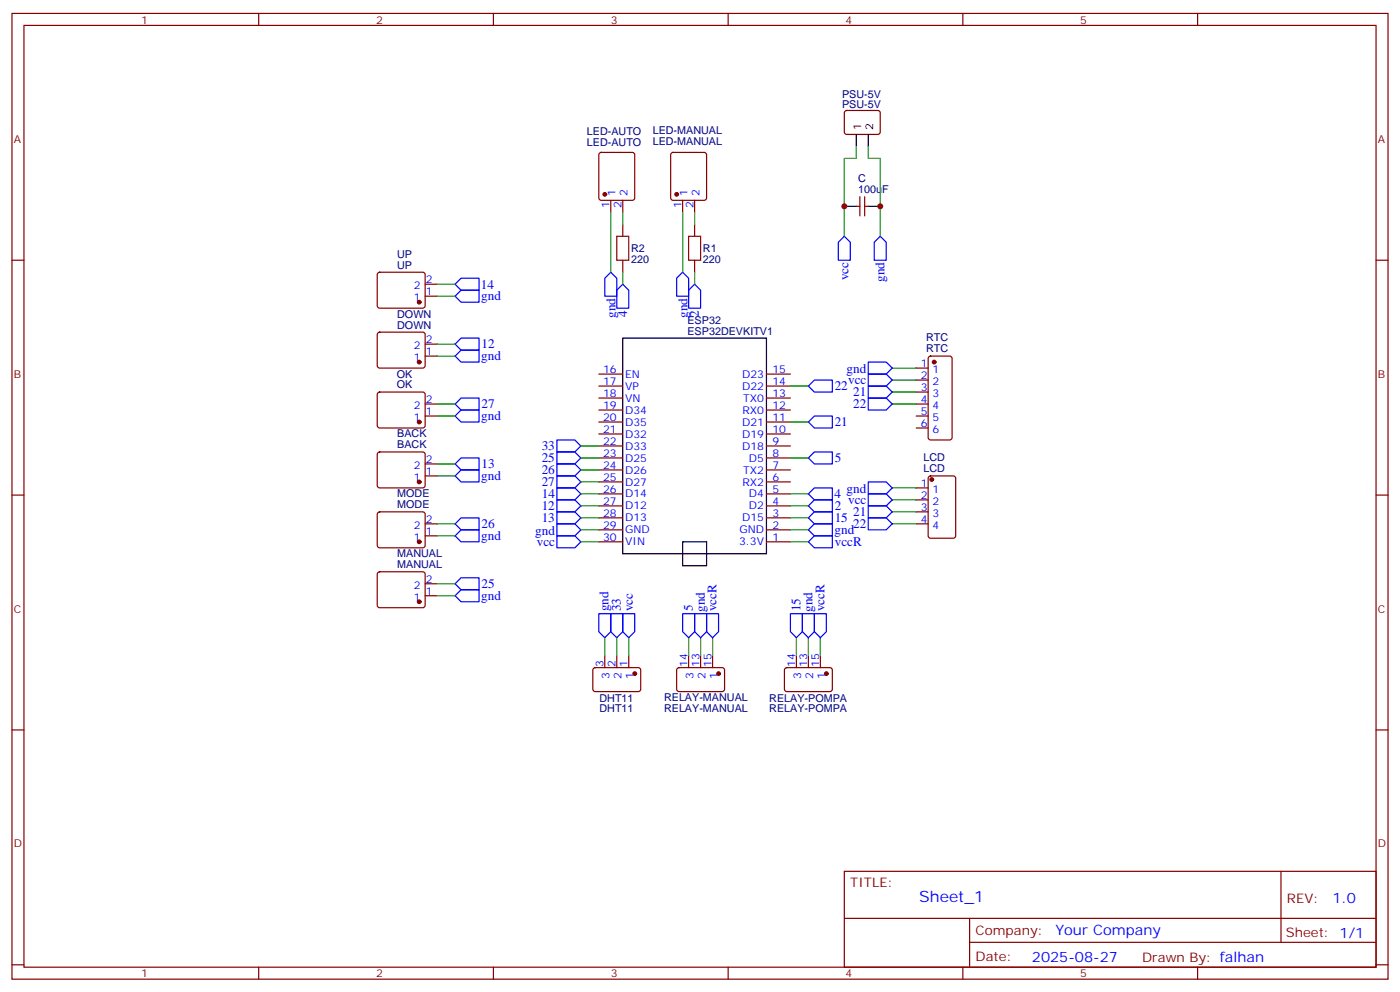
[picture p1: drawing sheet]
<svg xmlns="http://www.w3.org/2000/svg" width="412mm" height="292mm" viewBox="0 0 412 292" stroke-linecap="round" stroke-linejoin="round" font-family="sans-serif">
<g fill="none" stroke="#870000" stroke-width=".35">
<path d="M3.5 4h405.4v284.3h-405.4zM7.1 7.5h398.2v277.3h-398.2zM76.2 4v3.5M145.3 4v3.5M214.5 4v3.5M283.6 4v3.5M352.8 4v3.5M248.9 32.7l.5-.2 9.5 .1 .4 .6-.1 6-.6 .4-9.5-.1-.4-.6v-5.7zM176.6 45.1l.5-.2h9.2l.5 .2 .2 .5v12.7l-.3 .5-.4 .2h-9.2l-.5-.2-.2-.5v-12.7zM179.9 59v3.5M183.4 59v3.5M197.8 45.1l.5-.2h9.1l.5 .2 .2 .5v12.7l-.2 .5-.5 .2h-9.1l-.5-.2-.2-.5v-12.7z"/>
<path d="M201.1 59v3.5M204.6 59v3.5M253.3 57.9v5.7M254.7 57.9v5.7M3.5 76.6h3.6M183.4 66v3.6M183.4 76.6v3.6M204.6 66v3.6M204.6 76.6v3.6M252.2 60.7h1.1M254.7 60.7h1.1M405.3 76.6h3.6"/>
<path d="M111.4 80.4l.4-.2h12.7l.5 .2 .2 .5v9.4l-.7 .4h-12.9l-.5-.7v-9.1zM111.4 98l.4-.2h12.7l.5 .2 .2 .5v9.4l-.7 .5-12.9-.1-.5-.6v-9.2zM125.2 87.2h3.6M125.2 83.7h3.6M111.4 115.6l.4-.2h12.7l.5 .2 .2 .5v9.5l-.7 .4-12.9-.1-.5-.6v-9.2zM125.2 119h3.6M125.2 104.8h3.6M125.2 101.3h3.6M176.4 117.2h7M176.4 113.7h7M176.4 110.1h7M225.8 117.2h7"/>
<path d="M225.8 113.7h7M225.8 110.1h7M269.9 108.4h3.5M269.9 111.9h3.5M269.9 115.4h3.5M269.9 119h3.5M273.6 105.1l.5-.3h5.7l.6 .5 .1 23.5-.5 .7h-5.9l-.6-.4-.1-23.5zM111.4 133.3l.4-.2h12.7l.5 .2 .2 .5v9.4l-.7 .5-12.9-.1-.5-.7v-9.1zM125.2 122.5h3.6M125.2 136.6h3.6M176.4 138.4h7M176.4 134.8h7"/>
<path d="M176.4 131.3h7M176.4 127.8h7M176.4 124.2h7M176.4 120.7h7M225.8 138.4h7M225.8 134.8h7M225.8 131.3h7M225.8 127.8h7M225.8 124.2h7M225.8 120.7h7M269.9 122.5h3.5M269.9 126h3.5"/>
<path d="M3.5 145.8h3.6M111.4 150.9l.4-.2h12.7l.5 .2 .2 .5v9.5l-.7 .4-12.9-.1-.5-.6v-9.2zM125.2 154.2h3.6M125.2 157.8h3.6M125.2 140.1h3.6M176.4 159.5h7M176.4 156h7M176.4 152.5h7M176.4 148.9h7M176.4 145.4h7M176.4 141.9h7M225.8 159.5h7"/>
<path d="M225.8 156h7M225.8 152.5h7M225.8 148.9h7M225.8 145.4h7M225.8 141.9h7M269.9 143.7h3.5M269.9 147.2h3.5M269.9 150.7h3.5M269.9 154.2h3.5M273.6 140.3l.5-.2h6.7l.7 .5v17.2l-.4 .6-7 .1-.6-.5-.1-17.2zM405.3 145.8h3.6M111.4 168.6l.4-.3h12.7l.5 .3 .2 .5v9.4l-.7 .4h-12.9l-.5-.7v-9.1z"/>
<path d="M125.2 175.4h3.6M125.2 171.9h3.6M174.9 196.8l.4-.2h13l.4 .7v5.9l-.7 .4h-12.9l-.5-.7v-5.6zM178.2 193v3.6M181.7 193v3.6M185.2 193v3.6M199.6 196.8l.4-.2h13l.4 .7v5.9l-.7 .4h-12.9l-.5-.7v-5.6zM202.8 193v3.6M206.4 193v3.6M209.9 193v3.6M231.3 196.8l.5-.2h12.9l.5 .7-.1 5.9-.6 .4h-13l-.4-.7v-5.6zM234.6 193v3.6"/>
<path d="M238.1 193v3.6M241.7 193v3.6M3.5 214.9h3.6M405.3 214.9h3.6M248.7 256.5h156.6v28.3h-156.6zM377.3 256.6v20.8M248.7 270.4h156.5M285.6 277.4h119.6M285.6 270.4v14.1M3.5 284.1h3.6M76.2 284.8v3.5M145.3 284.8v3.5"/>
<path d="M214.5 284.8v3.5M283.6 284.8v3.5M352.8 284.8v3.5M405.3 284.1h3.6"/>
</g>
<path d="M252.2 39.6v3.5M255.8 39.6v3.5M248.7 60.7h3.5M255.8 60.7h3.5M183.4 99.6h42.4v63.5h-42.4zM201.1 159.5h7v7.1h-7z" fill="none" stroke="#000" stroke-width=".35"/>
<g fill="#870000" stroke="#870000" stroke-width=".35">
<circle cx="275.2" cy="106.6" r=".53"/>
<circle cx="187" cy="198.3" r=".53"/>
<circle cx="274.5" cy="141.2" r=".53"/>
<circle cx="123.5" cy="89" r=".53"/>
<circle cx="123.5" cy="124.2" r=".53"/>
<circle cx="123.5" cy="159.5" r=".53"/>
<circle cx="178.2" cy="57.2" r=".53"/>
<circle cx="123.5" cy="106.6" r=".53"/>
<circle cx="123.5" cy="141.9" r=".53"/>
<circle cx="123.5" cy="177.2" r=".53"/>
<circle cx="199.3" cy="57.2" r=".53"/>
<circle cx="243.4" cy="198.3" r=".53"/>
<circle cx="211.7" cy="198.3" r=".53"/>
</g>
<g fill="none" stroke="#00f" stroke-width=".35">
<path d="M248.7 69.6l1.8 1.7v5.3h-3.6v-5.3zM259.3 69.6l1.8 1.7v5.3h-3.6v-5.3zM134.1 83.7l1.7-1.8h5.3v3.5h-5.3zM134.1 87.2l1.7-1.8h5.3v3.6h-5.3zM135.8 99.6h5.3v3.5h-5.3l-1.7-1.8zM179.9 80.2l1.8 1.7v5.3h-3.5v-5.3zM183.4 83.7l1.8 1.7v5.3h-3.5v-5.3zM201.1 80.2l1.7 1.7v5.3h-3.5v-5.3zM204.6 83.7l1.8 1.7v5.3h-3.6v-5.3zM134.1 104.8l1.7-1.7h5.3v3.5h-5.3zM135.8 117.2h5.3v3.5h-5.3l-1.7-1.7zM238.1 113.7l1.8-1.8h5.3v3.5h-5.3z"/>
<path d="M255.8 113.7h5.3l1.7 1.7-1.7 1.8h-5.3zM255.8 117.2h5.3l1.7 1.8-1.7 1.7h-5.3zM255.8 106.6h5.3l1.7 1.8-1.7 1.7h-5.3zM255.8 110.1h5.3l1.7 1.8-1.7 1.8h-5.3zM134.1 136.6l1.7-1.8h5.3v3.6h-5.3zM134.1 122.5l1.7-1.8h5.3v3.5h-5.3zM164 133.1h5.3l1.8 1.7-1.8 1.8h-5.3zM164 136.6h5.3l1.8 1.8-1.8 1.7h-5.3zM164 129.5h5.3l1.8 1.8-1.8 1.8h-5.3zM238.1 124.2l1.8-1.7h5.3v3.5h-5.3zM238.1 134.8l1.8-1.7h5.3v3.5h-5.3zM134.1 154.2l1.7-1.7h5.3v3.5h-5.3z"/>
<path d="M134.1 140.1l1.7-1.7h5.3v3.5h-5.3zM134.1 157.8l1.7-1.8h5.3v3.5h-5.3zM164 150.7h5.3l1.8 1.8-1.8 1.7h-5.3zM164 140.1h5.3l1.8 1.8-1.8 1.8h-5.3zM164 147.2h5.3l1.8 1.7-1.8 1.8h-5.3zM164 143.7h5.3l1.8 1.7-1.8 1.8h-5.3zM164 154.2h5.3l1.8 1.8-1.8 1.8h-5.3zM164 157.8h5.3l1.8 1.7-1.8 1.8h-5.3zM238.1 145.4l1.8-1.7h5.3v3.5h-5.3zM238.1 148.9l1.8-1.7h5.3v3.5h-5.3zM238.1 156l1.8-1.8h5.3v3.6h-5.3zM238.1 159.5l1.8-1.7h5.3v3.5h-5.3z"/>
<path d="M239.9 150.7h5.3v3.5h-5.3l-1.8-1.7zM255.8 148.9h5.3l1.7 1.8-1.7 1.8h-5.3zM255.8 152.5h5.3l1.7 1.7-1.7 1.8h-5.3zM255.8 141.9h5.3l1.7 1.8-1.7 1.7h-5.3zM255.8 145.4h5.3l1.7 1.8-1.7 1.7h-5.3zM134.1 175.4l1.7-1.8h5.3v3.6h-5.3zM135.8 170.1h5.3v3.5h-5.3l-1.7-1.7zM176.4 180.7h3.5v5.3l-1.7 1.7-1.8-1.7zM179.9 180.7h3.5v5.3l-1.7 1.7-1.8-1.7zM183.4 180.7h3.6v5.3l-1.8 1.7-1.8-1.7zM201.1 180.7h3.5v5.3l-1.8 1.7-1.7-1.7zM204.6 180.7h3.5v5.3l-1.7 1.7-1.8-1.7z"/>
<path d="M208.1 180.7h3.6v5.3l-1.8 1.7-1.8-1.7zM232.8 180.7h3.6v5.3l-1.8 1.7-1.8-1.7zM236.4 180.7h3.5v5.3l-1.8 1.7-1.7-1.7zM239.9 180.7h3.5v5.3l-1.7 1.7-1.8-1.7z"/>
</g>
<g fill="none" stroke="#008700" stroke-width=".35">
<path d="M252.2 43.1v3.5h-3.5v23M255.8 43.1v3.5h3.5v23M179.9 62.5v17.7M183.4 62.5v3.5M201.1 62.5v17.7M204.6 62.5v3.5M128.8 83.7h5.3M128.8 87.2h5.3M183.4 80.2v3.5M204.6 80.2v3.5M128.8 101.3h5.3M128.8 119h5.3"/>
<path d="M128.8 104.8h5.3M232.8 113.7h5.3M262.8 119h7.1M262.8 115.4h7.1M262.8 108.4h7.1M262.8 111.9h7.1M128.8 136.6h5.3M128.8 122.5h5.3M171.1 134.8h5.3M171.1 138.4h5.3M171.1 131.3h5.3M232.8 134.8h5.3"/>
<path d="M232.8 124.2h5.3M128.8 154.2h5.3M128.8 140.1h5.3M128.8 157.8h5.3M171.1 141.9h5.3M171.1 145.4h5.3M171.1 148.9h5.3M171.1 152.5h5.3M171.1 156h5.3M171.1 159.5h5.3M232.8 148.9h5.3M232.8 145.4h5.3"/>
<path d="M232.8 152.5h5.3M232.8 156h5.3M232.8 159.5h5.3M262.8 154.2h7.1M262.8 150.7h7.1M262.8 143.7h7.1M262.8 147.2h7.1M128.8 171.9h5.3M128.8 175.4h5.3M178.2 187.7v5.3M181.7 187.7v5.3M185.2 187.7v5.3"/>
<path d="M202.8 187.7v5.3M206.4 187.7v5.3M209.9 187.7v5.3M234.6 187.7v5.3M238.1 187.7v5.3M241.7 187.7v5.3"/>
</g>
<path d="M181.7 69.6h3.5v7h-3.5zM202.8 69.6h3.6v7h-3.6z" fill="none" stroke="#a10000" stroke-width=".35"/>
<g fill="#c00">
<circle cx="259.3" cy="60.7" r=".88"/>
<circle cx="248.7" cy="60.7" r=".88"/>
</g>
<text font-size="4.6" fill="#00f" x="270.8" y="265.6">Sheet_1</text>
<g font-size="4.2" fill="#00f">
<text x="392.5" y="265.8">1.0</text>
<text x="310.9" y="275.4">Your Company</text>
<text x="304" y="283.2">2025-08-27</text>
</g>
<g font-size="3.9" fill="#00f">
<text x="250" y="82.6" transform="rotate(-90 250 82.6)">vcc</text>
<text x="260.5" y="83" transform="rotate(-90 260.5 83)">gnd</text>
<text x="141.7" y="85">14</text>
<text x="141.8" y="88.4">gnd</text>
<text x="181.3" y="93.6" transform="rotate(-90 181.3 93.6)">gnd</text>
<text x="184.7" y="93.3" transform="rotate(-90 184.7 93.3)">4</text>
<text x="202.5" y="93.6" transform="rotate(-90 202.5 93.6)">gnd</text>
<text x="205.9" y="93.3" transform="rotate(-90 205.9 93.3)">2</text>
<text x="141.8" y="106">gnd</text>
<text x="141.8" y="102.5">12</text>
<text x="249.4" y="109.8">gnd</text>
<text x="249.8" y="113.2">vcc</text>
<text x="245.9" y="114.9">22</text>
<text x="251.3" y="116.7">21</text>
<text x="141.8" y="123.7">gnd</text>
<text x="141.8" y="120.2">27</text>
<text x="245.9" y="125.4">21</text>
<text x="251.3" y="120.2">22</text>
<text x="141.8" y="137.8">13</text>
<text x="159.6" y="136.1">25</text>
<text x="159.6" y="132.6">33</text>
<text x="245.9" y="136">5</text>
<text x="141.8" y="141.3">gnd</text>
<text x="159.6" y="139.6">26</text>
<text x="159.6" y="143.2">27</text>
<text x="159.6" y="146.6">14</text>
<text x="245.8" y="146.6">4</text>
<text x="249.4" y="145.1">gnd</text>
<text x="249.8" y="148.4">vcc</text>
<text x="141.8" y="155.4">26</text>
<text x="159.6" y="153.7">13</text>
<text x="159.6" y="150.2">12</text>
<text x="245.9" y="150.1">2</text>
<text x="245.9" y="153.7">15</text>
<text x="251.3" y="152">21</text>
<text x="251.3" y="155.5">22</text>
<text x="141.8" y="159">gnd</text>
<text x="157.7" y="157.4">gnd</text>
<text x="158.1" y="160.8">vcc</text>
<text x="245.8" y="157.2">gnd</text>
<text x="245.9" y="160.7">vccR</text>
<text x="141.8" y="173.1">25</text>
<text x="141.8" y="176.6">gnd</text>
<text x="182.9" y="180" transform="rotate(-90 182.9 180)">33</text>
<text x="186.5" y="180" transform="rotate(-90 186.5 180)">vcc</text>
<text x="204" y="180" transform="rotate(-90 204 180)">5</text>
<text x="211.1" y="179.9" transform="rotate(-90 211.1 179.9)">vccR</text>
<text x="235.8" y="180" transform="rotate(-90 235.8 180)">15</text>
<text x="242.9" y="179.9" transform="rotate(-90 242.9 179.9)">vccR</text>
<text x="179.2" y="180" transform="rotate(-90 179.2 180)">gnd</text>
<text x="207.6" y="180.1" transform="rotate(-90 207.6 180.1)">gnd</text>
<text x="239.3" y="180.1" transform="rotate(-90 239.3 180.1)">gnd</text>
</g>
<g font-size="3.9" fill="#800">
<text x="250.5" y="261.1">TITLE:</text>
<text x="379.1" y="265.8">REV:</text>
<text x="287.4" y="275.3">Company:</text>
<text x="378.7" y="275.9">Sheet: 1/1</text>
<text x="287.4" y="283">Date:</text>
<text x="336.4" y="283.1">Drawn By: falhan</text>
</g>
<g font-size="3.2" fill="#800">
<text x="41.6" y="6.9">1</text>
<text x="110.8" y="6.9">2</text>
<text x="179.9" y="6.9">3</text>
<text x="249.1" y="6.9">4</text>
<text x="318.2" y="6.9">5</text>
<text x="4.1" y="42.1">A</text>
<text x="405.9" y="42.1">A</text>
<text x="4.1" y="111.2">B</text>
<text x="405.9" y="111.2">B</text>
<text x="4.1" y="180.3">C</text>
<text x="405.9" y="180.3">C</text>
<text x="4.1" y="249.5">D</text>
<text x="405.9" y="249.5">D</text>
<text x="41.6" y="287.8">1</text>
<text x="110.8" y="287.8">2</text>
<text x="179.9" y="287.8">3</text>
<text x="249.1" y="287.8">4</text>
<text x="318.2" y="287.8">5</text>
</g>
<g font-size="3.2" fill="#000080">
<text x="248.1" y="28.7">PSU-5V</text>
<text x="248.1" y="31.9">PSU-5V</text>
<text x="172.9" y="39.9">LED-AUTO</text>
<text x="192.3" y="39.6">LED-MANUAL</text>
<text x="172.9" y="43.1">LED-AUTO</text>
<text x="192.3" y="42.8">LED-MANUAL</text>
<text x="252.8" y="53.7">C</text>
<text x="252.8" y="56.9">100uF</text>
<text x="117" y="75.9">UP</text>
<text x="185.9" y="77.4">220</text>
<text x="185.9" y="74.3">R2</text>
<text x="207.1" y="77.4">220</text>
<text x="207.1" y="74.3">R1</text>
<text x="117" y="79.1">UP</text>
<text x="117" y="93.5">DOWN</text>
<text x="202.5" y="95.4">ESP32</text>
<text x="117" y="96.7">DOWN</text>
<text x="202.5" y="98.5">ESP32DEVKITV1</text>
<text x="272.8" y="100.5">RTC</text>
<text x="272.8" y="103.7">RTC</text>
<text x="116.9" y="111.1">OK</text>
<text x="116.9" y="114.4">OK</text>
<text x="117" y="128.8">BACK</text>
<text x="117" y="132">BACK</text>
<text x="272" y="135.7">LCD</text>
<text x="272" y="139">LCD</text>
<text x="117" y="149.6">MODE</text>
<text x="117" y="146.4">MODE</text>
<text x="117" y="167.3">MANUAL</text>
<text x="117" y="164.1">MANUAL</text>
<text x="176.6" y="209.7">DHT11</text>
<text x="176.6" y="206.5">DHT11</text>
<text x="195.6" y="209.7">RELAY-MANUAL</text>
<text x="195.6" y="206.5">RELAY-MANUAL</text>
<text x="226.6" y="209.7">RELAY-POMPA</text>
<text x="226.6" y="206.5">RELAY-POMPA</text>
</g>
<g font-size="3.2">
<text x="253.6" y="38.3" transform="rotate(-90 253.6 38.3)">1</text>
<text x="257.2" y="38.3" transform="rotate(-90 257.2 38.3)">2</text>
</g>
<g font-size="3.2" fill="#00f">
<text x="181.3" y="57.7" transform="rotate(-90 181.3 57.7)">1</text>
<text x="184.9" y="57.7" transform="rotate(-90 184.9 57.7)">2</text>
<text x="202.5" y="57.7" transform="rotate(-90 202.5 57.7)">1</text>
<text x="206" y="57.7" transform="rotate(-90 206 57.7)">2</text>
<text x="179.6" y="61.2" transform="rotate(-90 179.6 61.2)">1</text>
<text x="183.1" y="61.2" transform="rotate(-90 183.1 61.2)">2</text>
<text x="200.7" y="61.2" transform="rotate(-90 200.7 61.2)">1</text>
<text x="204.3" y="61.2" transform="rotate(-90 204.3 61.2)">2</text>
<text x="125.4" y="83.3">2</text>
<text x="121.9" y="88.6">1</text>
<text x="121.9" y="85.1">2</text>
<text x="125.4" y="86.9">1</text>
<text x="125.4" y="101">2</text>
<text x="121.9" y="106.3">1</text>
<text x="121.9" y="102.7">2</text>
<text x="125.4" y="104.5">1</text>
<text x="177.6" y="109.8">16</text>
<text x="177.6" y="113.3">17</text>
<text x="184.1" y="111.2">EN</text>
<text x="218.6" y="111.2">D23</text>
<text x="227.5" y="113.3">14</text>
<text x="227.5" y="109.8">15</text>
<text x="271.2" y="108">1</text>
<text x="271.2" y="111.5">2</text>
<text x="274.7" y="109.8">1</text>
<text x="274.7" y="113.3">2</text>
<text x="125.4" y="118.6">2</text>
<text x="177.6" y="116.8">18</text>
<text x="184.1" y="114.7">VP</text>
<text x="184.1" y="118.3">VN</text>
<text x="218.6" y="114.7">D22</text>
<text x="218.9" y="118.3">TX0</text>
<text x="227.5" y="116.8">13</text>
<text x="271.2" y="115.1">3</text>
<text x="271.2" y="118.6">4</text>
<text x="274.7" y="116.8">3</text>
<text x="121.9" y="123.9">1</text>
<text x="121.9" y="120.4">2</text>
<text x="125.4" y="122.1">1</text>
<text x="177.6" y="120.4">19</text>
<text x="177.6" y="123.9">20</text>
<text x="184.1" y="121.8">D34</text>
<text x="184.1" y="125.3">D35</text>
<text x="218.6" y="125.3">D21</text>
<text x="218.7" y="121.8">RX0</text>
<text x="227.5" y="123.9">11</text>
<text x="227.5" y="120.4">12</text>
<text x="271.2" y="122.1">5</text>
<text x="271.2" y="125.7">6</text>
<text x="274.7" y="120.4">4</text>
<text x="274.7" y="123.9">5</text>
<text x="177.6" y="127.4">21</text>
<text x="177.6" y="131">22</text>
<text x="184.1" y="128.8">D32</text>
<text x="218.6" y="128.8">D19</text>
<text x="227.5" y="131">9</text>
<text x="227.5" y="127.4">10</text>
<text x="274.7" y="127.4">6</text>
<text x="125.4" y="136.2">2</text>
<text x="177.6" y="134.5">23</text>
<text x="184.1" y="132.4">D33</text>
<text x="184.1" y="135.9">D25</text>
<text x="218.6" y="132.4">D18</text>
<text x="220.6" y="135.9">D5</text>
<text x="227.5" y="134.5">8</text>
<text x="121.9" y="141.5">1</text>
<text x="121.9" y="138">2</text>
<text x="125.4" y="139.8">1</text>
<text x="177.6" y="138">24</text>
<text x="177.6" y="141.5">25</text>
<text x="184.1" y="139.4">D26</text>
<text x="184.1" y="142.9">D27</text>
<text x="218.7" y="142.9">RX2</text>
<text x="218.9" y="139.4">TX2</text>
<text x="227.5" y="141.5">6</text>
<text x="227.5" y="138">7</text>
<text x="271.2" y="143.3">1</text>
<text x="177.6" y="145.1">26</text>
<text x="177.6" y="148.6">27</text>
<text x="184.1" y="146.5">D14</text>
<text x="220.6" y="146.5">D4</text>
<text x="227.5" y="148.6">4</text>
<text x="227.5" y="145.1">5</text>
<text x="271.2" y="146.8">2</text>
<text x="274.7" y="145.1">1</text>
<text x="274.7" y="148.6">2</text>
<text x="121.9" y="155.6">2</text>
<text x="125.4" y="153.9">2</text>
<text x="177.6" y="152.1">28</text>
<text x="177.6" y="155.6">29</text>
<text x="184.1" y="150">D12</text>
<text x="184.1" y="153.5">D13</text>
<text x="218.6" y="153.5">D15</text>
<text x="220.6" y="150">D2</text>
<text x="227.5" y="155.6">2</text>
<text x="227.5" y="152.1">3</text>
<text x="271.2" y="150.4">3</text>
<text x="271.2" y="153.9">4</text>
<text x="274.7" y="152.1">3</text>
<text x="274.7" y="155.6">4</text>
<text x="121.9" y="159.2">1</text>
<text x="125.4" y="157.4">1</text>
<text x="177.6" y="159.2">30</text>
<text x="184.1" y="157.1">GND</text>
<text x="184.1" y="160.6">VIN</text>
<text x="217.7" y="160.6">3.3V</text>
<text x="217.8" y="157.1">GND</text>
<text x="227.5" y="159.2">1</text>
<text x="121.9" y="173.3">2</text>
<text x="125.4" y="171.5">2</text>
<text x="121.9" y="176.8">1</text>
<text x="125.4" y="175">1</text>
<text x="177.8" y="196.4" transform="rotate(-90 177.8 196.4)">3</text>
<text x="181.3" y="196.4" transform="rotate(-90 181.3 196.4)">2</text>
<text x="184.9" y="196.4" transform="rotate(-90 184.9 196.4)">1</text>
<text x="202.5" y="196.4" transform="rotate(-90 202.5 196.4)">14</text>
<text x="206" y="196.4" transform="rotate(-90 206 196.4)">13</text>
<text x="209.5" y="196.4" transform="rotate(-90 209.5 196.4)">15</text>
<text x="234.2" y="196.4" transform="rotate(-90 234.2 196.4)">14</text>
<text x="237.8" y="196.4" transform="rotate(-90 237.8 196.4)">13</text>
<text x="241.3" y="196.4" transform="rotate(-90 241.3 196.4)">15</text>
<text x="179.6" y="199.9" transform="rotate(-90 179.6 199.9)">3</text>
<text x="183.1" y="199.9" transform="rotate(-90 183.1 199.9)">2</text>
<text x="186.6" y="199.9" transform="rotate(-90 186.6 199.9)">1</text>
<text x="204.3" y="199.9" transform="rotate(-90 204.3 199.9)">3</text>
<text x="207.8" y="199.9" transform="rotate(-90 207.8 199.9)">2</text>
<text x="211.3" y="199.9" transform="rotate(-90 211.3 199.9)">1</text>
<text x="236" y="199.9" transform="rotate(-90 236 199.9)">3</text>
<text x="239.5" y="199.9" transform="rotate(-90 239.5 199.9)">2</text>
<text x="243.1" y="199.9" transform="rotate(-90 243.1 199.9)">1</text>
</g>
</svg>
